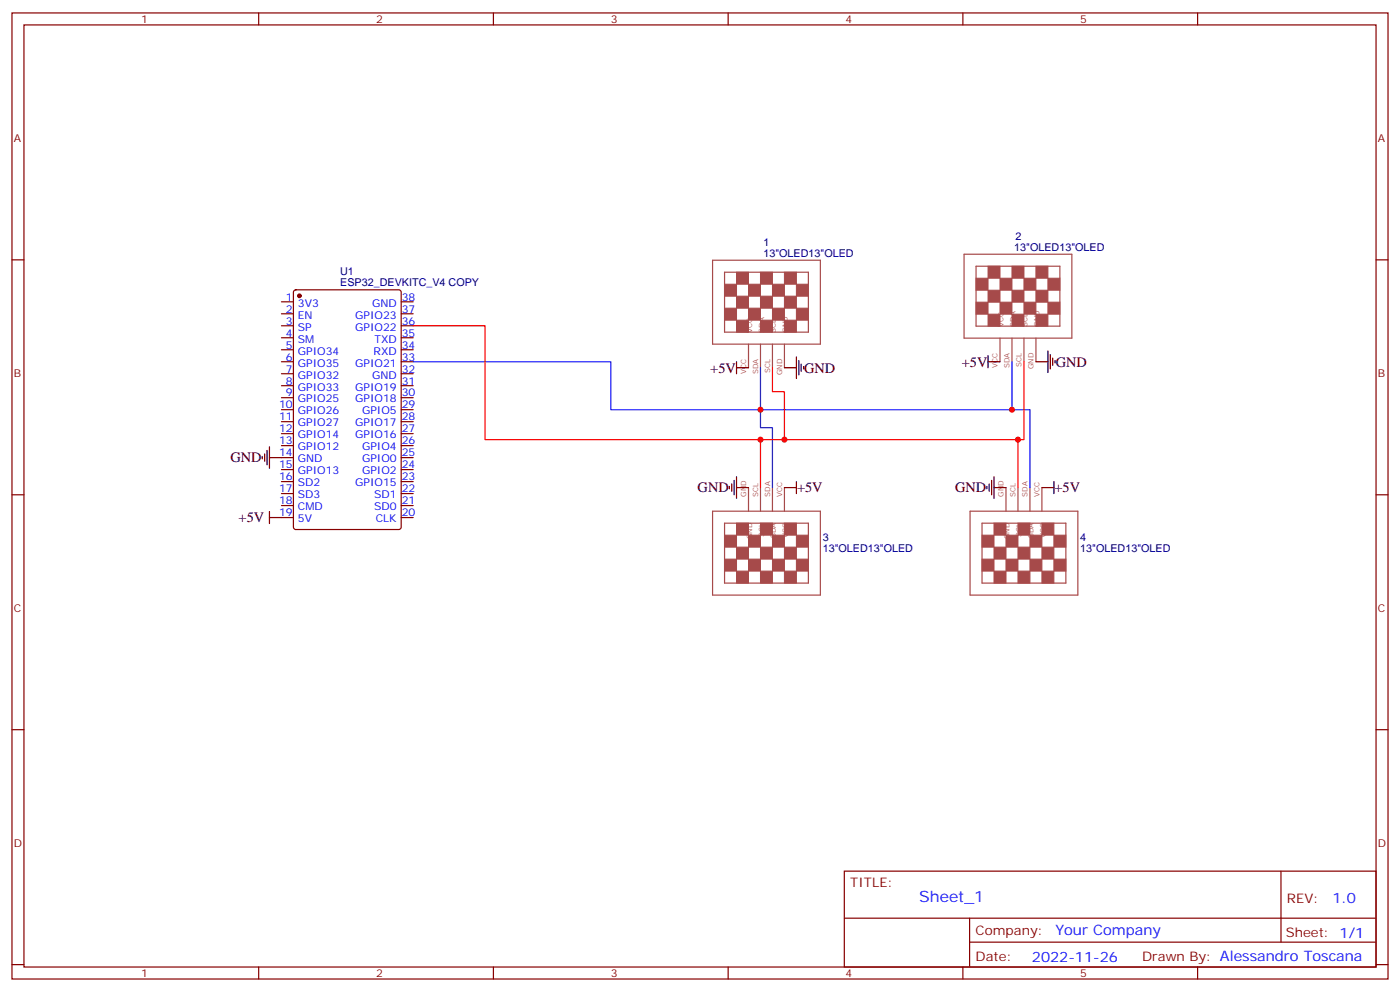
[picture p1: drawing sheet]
<svg xmlns="http://www.w3.org/2000/svg" width="412mm" height="292mm" viewBox="0 0 412 292" stroke-linecap="round" stroke-linejoin="round" font-family="sans-serif">
<g fill="none" stroke="#870000" stroke-width=".35">
<path d="M3.5 3.8h405.4v284.3h-405.4zM7.1 7.3h398.2v277.3h-398.2zM76.2 3.8v3.5M145.3 3.8v3.5M214.5 3.8v3.5M283.6 3.8v3.5M352.8 3.8v3.5M3.5 76.5h3.6M405.3 76.5h3.6M82.9 88.8h3.5M82.9 92.4h3.5M82.9 95.9h3.5"/>
<path d="M82.9 99.4h3.5M86.7 85.5l.4-.2h30.4l.6 .4 .1 69.5-.5 .6-30.6 .1-.6-.5-.1-69.4zM118.2 88.8h3.5M118.2 92.4h3.5M118.2 95.9h3.5M118.2 99.4h3.5M82.9 102.9h3.5M82.9 106.5h3.5M82.9 110h3.5M82.9 113.5h3.5M82.9 117.1h3.5M118.2 102.9h3.5"/>
<path d="M118.2 106.5h3.5M118.2 110h3.5M118.2 113.5h3.5M118.2 117.1h3.5M82.9 120.6h3.5M82.9 124.1h3.5M82.9 127.6h3.5M82.9 131.2h3.5M82.9 134.7h3.5M82.9 138.2h3.5M118.2 120.6h3.5M118.2 124.1h3.5"/>
<path d="M118.2 127.6h3.5M118.2 131.2h3.5M118.2 134.7h3.5M118.2 138.2h3.5M3.5 145.6h3.6M82.9 141.7h3.5M82.9 145.3h3.5M82.9 148.8h3.5M82.9 152.3h3.5M118.2 141.7h3.5M118.2 145.3h3.5M118.2 148.8h3.5"/>
<path d="M118.2 152.3h3.5M405.3 145.6h3.6M3.5 214.8h3.6M405.3 214.8h3.6M248.7 256.4h156.6v28.2h-156.6zM377.3 256.4v20.9M248.7 270.2h156.5M285.6 277.3h119.6M285.6 270.2v14.2M3.5 283.9h3.6M76.2 284.6v3.5M145.3 284.6v3.5"/>
<path d="M214.5 284.6v3.5M283.6 284.6v3.5M352.8 284.6v3.5M405.3 283.9h3.6"/>
</g>
<circle cx="88.2" cy="87.1" r=".53" fill="#870000" stroke="#870000" stroke-width=".35"/>
<g fill="none" stroke="#a64a4a" stroke-width=".35">
<path d="M209.9 76.6h31.8v24.7h-31.8zM284 74.8h31.7v24.7h-31.7zM287.5 78.4h24.7v17.6h-24.7zM213.4 80.1h24.7v17.7h-24.7zM294.6 99.5v7M298.1 99.5v7M301.6 99.5v7M305.2 99.5v7M220.5 101.3v6.9M224 101.3v6.9M227.5 101.3v6.9M231.1 101.3v6.9"/>
<path d="M209.9 150.5h31.8v24.7h-31.8zM213.4 154h24.7v17.6h-24.7zM220.5 143.5v7M224 143.5v7M227.5 143.5v7M231.1 143.5v7M285.8 150.5h31.7v24.7h-31.7zM289.3 154h24.7v17.6h-24.7zM296.3 143.5v7M299.9 143.5v7M303.4 143.5v7M306.9 143.5v7"/>
</g>
<g fill="#a64a4a" stroke="#a64a4a" stroke-width=".29">
<path d="M220.5 83.7h3.5v3.5h-3.5z"/>
<path d="M217 87.2h3.5v3.5h-3.5z"/>
<path d="M213.4 90.7h3.6v3.5h-3.6z"/>
<path d="M224 80.1h3.5v3.6h-3.5z"/>
<path d="M220.5 90.7h3.5v3.5h-3.5z"/>
<path d="M227.5 90.7h3.6v3.5h-3.6z"/>
<path d="M234.6 90.7h3.5v3.5h-3.5z"/>
<path d="M231.1 87.2h3.5v3.5h-3.5z"/>
<path d="M224 87.2h3.5v3.5h-3.5z"/>
<path d="M234.6 83.7h3.5v3.5h-3.5z"/>
<path d="M227.5 83.7h3.6v3.5h-3.6z"/>
<path d="M213.4 83.7h3.6v3.5h-3.6z"/>
<path d="M231.1 80.1h3.5v3.6h-3.5z"/>
<path d="M217 80.1h3.5v3.6h-3.5z"/>
<path d="M231.1 94.2h3.5v3.6h-3.5z"/>
<path d="M224 94.2h3.5v3.6h-3.5z"/>
<path d="M217 94.2h3.5v3.6h-3.5z"/>
<path d="M294.6 81.9h3.5v3.5h-3.5z"/>
<path d="M291 85.4h3.6v3.5h-3.6z"/>
<path d="M287.5 88.9h3.5v3.6h-3.5z"/>
<path d="M298.1 78.4h3.5v3.5h-3.5z"/>
<path d="M294.6 88.9h3.5v3.6h-3.5z"/>
<path d="M301.6 88.9h3.6v3.6h-3.6z"/>
<path d="M308.7 88.9h3.5v3.6h-3.5z"/>
<path d="M305.2 85.4h3.5v3.5h-3.5z"/>
<path d="M298.1 85.4h3.5v3.5h-3.5z"/>
<path d="M308.7 81.9h3.5v3.5h-3.5z"/>
<path d="M301.6 81.9h3.6v3.5h-3.6z"/>
<path d="M287.5 81.9h3.5v3.5h-3.5z"/>
<path d="M305.2 78.4h3.5v3.5h-3.5z"/>
<path d="M291 78.4h3.6v3.5h-3.6z"/>
<path d="M305.2 92.5h3.5v3.5h-3.5z"/>
<path d="M298.1 92.5h3.5v3.5h-3.5z"/>
<path d="M291 92.5h3.6v3.5h-3.6z"/>
<path d="M227.5 164.6h3.6v3.5h-3.6z"/>
<path d="M231.1 161h3.5v3.6h-3.5z"/>
<path d="M234.6 157.5h3.5v3.5h-3.5z"/>
<path d="M224 168.1h3.5v3.5h-3.5z"/>
<path d="M227.5 157.5h3.6v3.5h-3.6z"/>
<path d="M220.5 157.5h3.5v3.5h-3.5z"/>
<path d="M213.4 157.5h3.6v3.5h-3.6z"/>
<path d="M217 161h3.5v3.6h-3.5z"/>
<path d="M224 161h3.5v3.6h-3.5z"/>
<path d="M213.4 164.6h3.6v3.5h-3.6z"/>
<path d="M220.5 164.6h3.5v3.5h-3.5z"/>
<path d="M234.6 164.6h3.5v3.5h-3.5z"/>
<path d="M217 168.1h3.5v3.5h-3.5z"/>
<path d="M231.1 168.1h3.5v3.5h-3.5z"/>
<path d="M217 154h3.5v3.5h-3.5z"/>
<path d="M224 154h3.5v3.5h-3.5z"/>
<path d="M231.1 154h3.5v3.5h-3.5z"/>
<path d="M303.4 164.6h3.5v3.5h-3.5z"/>
<path d="M306.9 161h3.5v3.6h-3.5z"/>
<path d="M310.4 157.5h3.6v3.5h-3.6z"/>
<path d="M299.9 168.1h3.5v3.5h-3.5z"/>
<path d="M303.4 157.5h3.5v3.5h-3.5z"/>
<path d="M296.3 157.5h3.6v3.5h-3.6z"/>
<path d="M289.3 157.5h3.5v3.5h-3.5z"/>
<path d="M292.8 161h3.5v3.6h-3.5z"/>
<path d="M299.9 161h3.5v3.6h-3.5z"/>
<path d="M289.3 164.6h3.5v3.5h-3.5z"/>
<path d="M296.3 164.6h3.6v3.5h-3.6z"/>
<path d="M310.4 164.6h3.6v3.5h-3.6z"/>
<path d="M292.8 168.1h3.5v3.5h-3.5z"/>
<path d="M306.9 168.1h3.5v3.5h-3.5z"/>
<path d="M292.8 154h3.5v3.5h-3.5z"/>
<path d="M299.9 154h3.5v3.5h-3.5z"/>
<path d="M306.9 154h3.5v3.5h-3.5z"/>
</g>
<g fill="none" stroke="#000" stroke-width=".35">
<path d="M217 108.2h3.5M217 106.5v3.5M231.1 108.2h3.5M234.6 105.1v6.3M235.3 106.1v4.2M236 107.2v2.1M236.7 107.9v.7M291 106.5h3.6M291 104.7v3.5M305.2 106.5h3.5M308.7 103.3v6.3M309.4 104.4v4.2"/>
<path d="M310.1 105.4v2.1M310.8 106.1v.7M77.3 134.3v.7M78 133.6v2.1M78.7 132.6v4.2M79.4 131.5v6.4M79.4 134.7h3.5M79.4 152.3h3.5M79.4 150.6v3.5M214.8 143.2v.7M215.5 142.5v2.1M216.3 141.4v4.2"/>
<path d="M217 143.5h3.5M217 140.3v6.4M231.1 143.5h3.5M234.6 141.7v3.6M290.7 143.2v.7M291.4 142.5v2.1M292.1 141.4v4.2M292.8 143.5h3.5M292.8 140.3v6.4M306.9 143.5h3.5M310.4 141.7v3.6"/>
</g>
<path d="M121.7 106.5h58.2v14.1h44.1v-12.4M298.1 106.5v14.1h-74.1v5.3h3.5v17.6M298.1 120.6h5.3v22.9" fill="none" stroke="#00f" stroke-width=".35"/>
<path d="M121.7 95.9h21.2v33.5h81.1v14.1M227.5 108.2v7.1h3.6v14.1h-7.1M301.6 106.5v22.9h-70.5M299.9 129.4v14.1" fill="none" stroke="#f00" stroke-width=".35"/>
<g fill="#c00">
<circle cx="224" cy="120.6" r=".88"/>
<circle cx="298.1" cy="120.6" r=".88"/>
<circle cx="224" cy="129.4" r=".88"/>
<circle cx="231.1" cy="129.4" r=".88"/>
<circle cx="299.9" cy="129.4" r=".88"/>
</g>
<text font-size="4.6" fill="#00f" x="270.8" y="265.4">Sheet_1</text>
<g font-size="4.2">
<text x="283.3" y="107.9">+5V</text>
<text x="311" y="107.9">GND</text>
<text x="209.2" y="109.7">+5V</text>
<text x="236.9" y="109.7">GND</text>
<text x="67.9" y="136.1">GND</text>
<text x="205.5" y="144.9">GND</text>
<text x="234.8" y="144.9">+5V</text>
<text x="281.3" y="144.9">GND</text>
<text x="310.6" y="144.9">+5V</text>
<text x="70.3" y="153.8">+5V</text>
</g>
<g font-size="4.2" fill="#00f">
<text x="392.5" y="265.7">1.0</text>
<text x="310.9" y="275.2">Your Company</text>
<text x="304" y="283">2022-11-26</text>
</g>
<g font-size="3.9" fill="#800">
<text x="250.5" y="261">TITLE:</text>
<text x="379.1" y="265.7">REV:</text>
<text x="287.4" y="275.2">Company:</text>
<text x="378.7" y="275.8">Sheet: 1/1</text>
<text x="287.4" y="282.9">Date:</text>
<text x="336.4" y="282.9">Drawn By: Alessandro Toscana</text>
</g>
<g font-size="3.2" fill="#800">
<text x="41.6" y="6.8">1</text>
<text x="110.8" y="6.8">2</text>
<text x="179.9" y="6.8">3</text>
<text x="249.1" y="6.8">4</text>
<text x="318.2" y="6.8">5</text>
<text x="4.1" y="41.9">A</text>
<text x="405.9" y="41.9">A</text>
<text x="4.1" y="111.1">B</text>
<text x="405.9" y="111.1">B</text>
<text x="4.1" y="180.2">C</text>
<text x="405.9" y="180.2">C</text>
<text x="4.1" y="249.3">D</text>
<text x="405.9" y="249.3">D</text>
<text x="41.6" y="287.6">1</text>
<text x="110.8" y="287.6">2</text>
<text x="179.9" y="287.6">3</text>
<text x="249.1" y="287.6">4</text>
<text x="318.2" y="287.6">5</text>
</g>
<g font-size="3.2" fill="#000080">
<text x="299.1" y="70.6">2</text>
<text x="224.9" y="75.5">13&quot;OLED13&quot;OLED</text>
<text x="224.9" y="72.4">1</text>
<text x="298.8" y="73.8">13&quot;OLED13&quot;OLED</text>
<text x="100.2" y="81.1">U1</text>
<text x="100.2" y="84.2">ESP32_DEVKITC_V4 COPY</text>
<text x="242.4" y="159.2">3</text>
<text x="318.2" y="159.2">4</text>
<text x="242.4" y="162.4">13&quot;OLED13&quot;OLED</text>
<text x="318.2" y="162.4">13&quot;OLED13&quot;OLED</text>
</g>
<g font-size="3.2" fill="#00f">
<text x="84.2" y="88.5">1</text>
<text x="118.4" y="88.5">38</text>
<text x="84.2" y="95.5">3</text>
<text x="84.2" y="92">2</text>
<text x="87.7" y="93.8">EN</text>
<text x="87.7" y="90.2">3V3</text>
<text x="104.6" y="93.8">GPIO23</text>
<text x="109.6" y="90.2">GND</text>
<text x="118.4" y="92">37</text>
<text x="118.4" y="95.5">36</text>
<text x="84.2" y="99.1">4</text>
<text x="87.7" y="100.8">SM</text>
<text x="87.7" y="97.3">SP</text>
<text x="104.6" y="97.3">GPIO22</text>
<text x="110.3" y="100.8">TXD</text>
<text x="118.4" y="99.1">35</text>
<text x="84.2" y="106.1">6</text>
<text x="84.2" y="102.6">5</text>
<text x="87.7" y="107.9">GPIO35</text>
<text x="87.7" y="104.4">GPIO34</text>
<text x="104.6" y="107.9">GPIO21</text>
<text x="110" y="104.4">RXD</text>
<text x="118.4" y="102.6">34</text>
<text x="118.4" y="106.1">33</text>
<text x="84.2" y="113.2">8</text>
<text x="84.2" y="109.6">7</text>
<text x="87.7" y="111.4">GPIO32</text>
<text x="109.6" y="111.4">GND</text>
<text x="118.4" y="109.6">32</text>
<text x="118.4" y="113.2">31</text>
<text x="84.2" y="116.7">9</text>
<text x="87.7" y="118.5">GPIO25</text>
<text x="87.7" y="114.9">GPIO33</text>
<text x="104.6" y="114.9">GPIO19</text>
<text x="104.6" y="118.5">GPIO18</text>
<text x="118.4" y="116.7">30</text>
<text x="82.2" y="123.8">11</text>
<text x="82.2" y="120.2">10</text>
<text x="87.7" y="125.5">GPIO27</text>
<text x="87.7" y="122">GPIO26</text>
<text x="104.6" y="125.5">GPIO17</text>
<text x="106.7" y="122">GPIO5</text>
<text x="118.4" y="120.2">29</text>
<text x="118.4" y="123.8">28</text>
<text x="82.2" y="130.8">13</text>
<text x="82.2" y="127.3">12</text>
<text x="87.7" y="129">GPIO14</text>
<text x="104.6" y="129">GPIO16</text>
<text x="118.4" y="127.3">27</text>
<text x="118.4" y="130.8">26</text>
<text x="82.2" y="137.9">15</text>
<text x="82.2" y="134.3">14</text>
<text x="87.7" y="136.1">GND</text>
<text x="87.7" y="132.6">GPIO12</text>
<text x="106.7" y="132.6">GPIO4</text>
<text x="106.7" y="136.1">GPIO0</text>
<text x="118.4" y="134.3">25</text>
<text x="118.4" y="137.9">24</text>
<text x="82.2" y="141.4">16</text>
<text x="87.7" y="143.2">SD2</text>
<text x="87.7" y="139.6">GPIO13</text>
<text x="104.6" y="143.2">GPIO15</text>
<text x="106.7" y="139.6">GPIO2</text>
<text x="118.4" y="141.4">23</text>
<text x="82.2" y="148.4">18</text>
<text x="82.2" y="144.9">17</text>
<text x="87.7" y="146.7">SD3</text>
<text x="110.2" y="146.7">SD1</text>
<text x="118.4" y="144.9">22</text>
<text x="118.4" y="148.4">21</text>
<text x="82.2" y="152">19</text>
<text x="87.7" y="153.7">5V</text>
<text x="87.7" y="150.2">CMD</text>
<text x="110.2" y="150.2">SD0</text>
<text x="110.7" y="153.7">CLK</text>
<text x="118.4" y="152">20</text>
</g>
<g font-size="2.1" fill="#a54b4b">
<text x="221.5" y="97.9" transform="rotate(-90 221.5 97.9)">VCC</text>
<text x="225.1" y="97.9" transform="rotate(-90 225.1 97.9)">SDA</text>
<text x="228.6" y="97.9" transform="rotate(-90 228.6 97.9)">SCL</text>
<text x="232.1" y="97.9" transform="rotate(-90 232.1 97.9)">GND</text>
<text x="295.6" y="96.2" transform="rotate(-90 295.6 96.2)">VCC</text>
<text x="299.1" y="96.2" transform="rotate(-90 299.1 96.2)">SDA</text>
<text x="302.7" y="96.2" transform="rotate(-90 302.7 96.2)">SCL</text>
<text x="306.2" y="96.2" transform="rotate(-90 306.2 96.2)">GND</text>
<text x="300.9" y="107.9" transform="rotate(-90 300.9 107.9)">SCL</text>
<text x="219.8" y="110" transform="rotate(-90 219.8 110)">VCC</text>
<text x="223.3" y="110.1" transform="rotate(-90 223.3 110.1)">SDA</text>
<text x="226.8" y="109.7" transform="rotate(-90 226.8 109.7)">SCL</text>
<text x="230.4" y="110.4" transform="rotate(-90 230.4 110.4)">GND</text>
<text x="293.9" y="108.2" transform="rotate(-90 293.9 108.2)">VCC</text>
<text x="297.4" y="108.3" transform="rotate(-90 297.4 108.3)">SDA</text>
<text x="304.5" y="108.7" transform="rotate(-90 304.5 108.7)">GND</text>
<text x="219.8" y="146.2" transform="rotate(-90 219.8 146.2)">GND</text>
<text x="223.3" y="146.2" transform="rotate(-90 223.3 146.2)">SCL</text>
<text x="226.8" y="146.2" transform="rotate(-90 226.8 146.2)">SDA</text>
<text x="230.4" y="146.2" transform="rotate(-90 230.4 146.2)">VCC</text>
<text x="295.6" y="146.2" transform="rotate(-90 295.6 146.2)">GND</text>
<text x="299.2" y="146.2" transform="rotate(-90 299.2 146.2)">SCL</text>
<text x="302.7" y="146.2" transform="rotate(-90 302.7 146.2)">SDA</text>
<text x="306.2" y="146.2" transform="rotate(-90 306.2 146.2)">VCC</text>
<text x="221.5" y="158.7" transform="rotate(-90 221.5 158.7)">GND</text>
<text x="225.1" y="157.9" transform="rotate(-90 225.1 157.9)">SCL</text>
<text x="228.6" y="158.3" transform="rotate(-90 228.6 158.3)">SDA</text>
<text x="232.1" y="158.2" transform="rotate(-90 232.1 158.2)">VCC</text>
<text x="297.4" y="158.7" transform="rotate(-90 297.4 158.7)">GND</text>
<text x="300.9" y="157.9" transform="rotate(-90 300.9 157.9)">SCL</text>
<text x="304.4" y="158.3" transform="rotate(-90 304.4 158.3)">SDA</text>
<text x="308" y="158.2" transform="rotate(-90 308 158.2)">VCC</text>
</g>
</svg>
